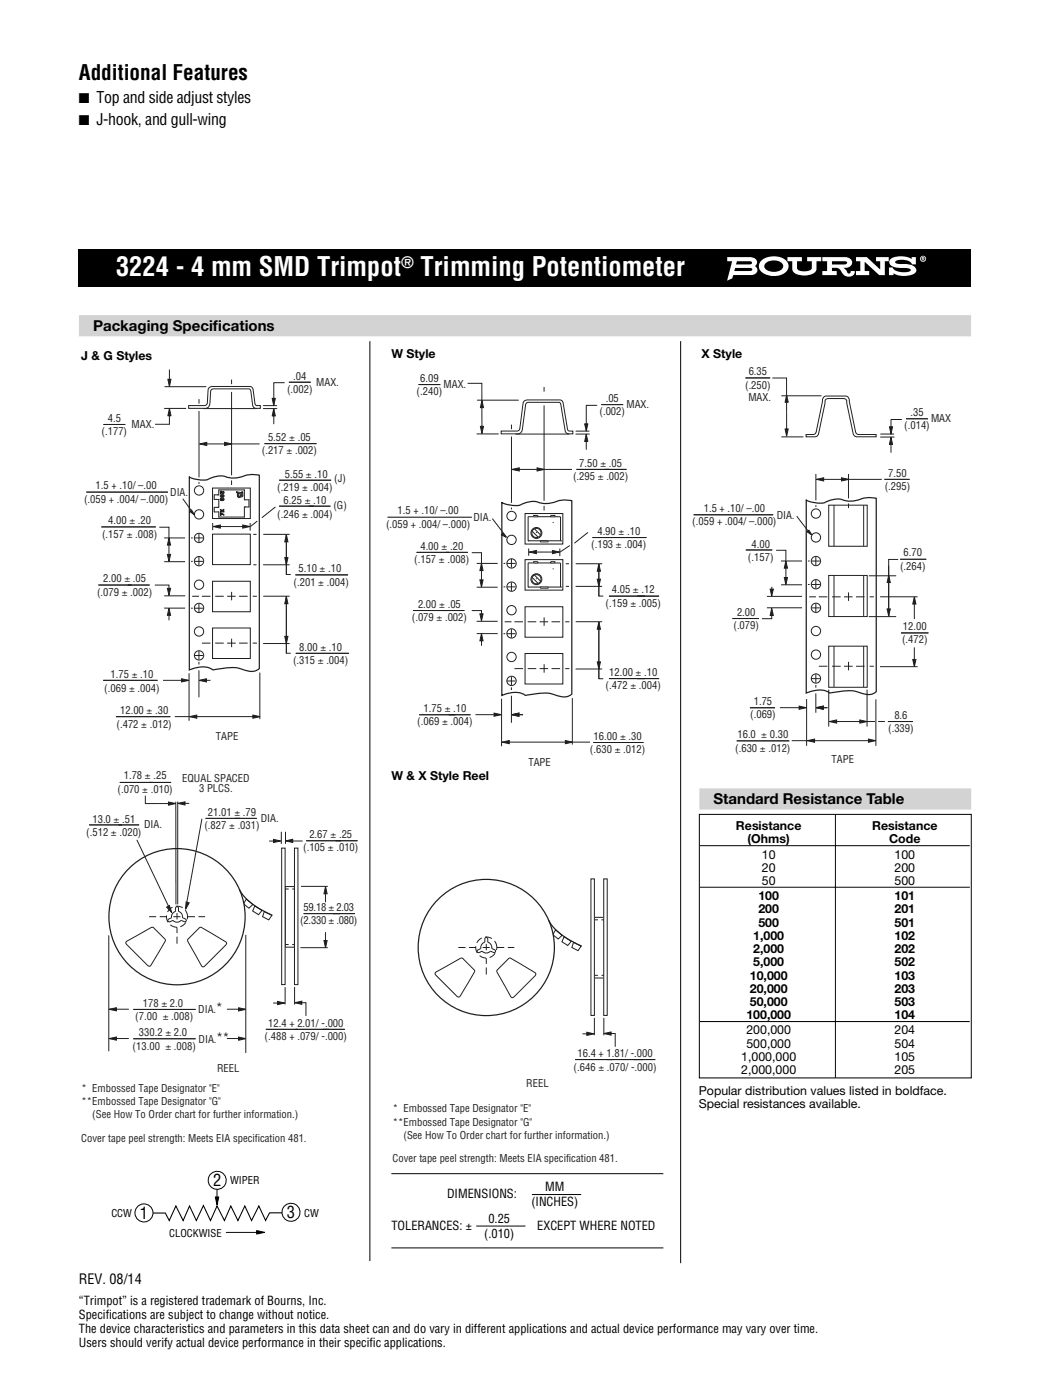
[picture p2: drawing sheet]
<svg xmlns="http://www.w3.org/2000/svg" width="210mm" height="279mm" viewBox="0 0 210 279" stroke-linecap="round" stroke-linejoin="round" font-family="sans-serif">
<path d="M15.7 49.7h178.1v7.5h-178.1z" fill="#000"/>
<g fill="#fff">
<path d="M16.2 69.4h54.3v3.5h-54.3z"/>
<path d="M78.1 69h54.3v3.6h-54.3z"/>
<path d="M140 69h54.3v3.6h-54.3z"/>
</g>
<path d="M49.2 179.4l1.3 1.1-.8 .8-1.1-.9zM56.9 176.9h1.9v12.1h-1.9z" fill="none" stroke="#231f20" stroke-width=".2"/>
<circle cx="35.3" cy="182.9" r="13.6" fill="#fff"/>
<g fill="none" stroke="#231f20" stroke-width=".25">
<path d="M47.8 177.5a8.4 8.4 0 0 0 3.7 3.7l2.8 1.5"/>
<circle cx="35.3" cy="182.9" r="13.6"/>
</g>
<path d="M25.3 187.9l3.6-2.1a2.31 2.31 0 0 1 1.7-.7l2.3 2.3 .1 .4-2.7 4.5-.4 .5-.4-.1-4.2-4.2-.2-.3zM34.6 182.9h1.4M35.3 182.2v1.3M36.4 183.1l.7 .4 .1 .3-.3 .2-.7-.3a1.09 1.09 0 0 1-1.7 0l-.7 .3-.3-.2v-.3l.8-.3M36.4 183.1v-.1a1.09 1.09 0 0 0-.8-1.1v-.8l-.3-.2-.2 .2-.1 .8a1.09 1.09 0 0 0-.8 1.3M37.6 187.3l2.2-2.1 .3-.1 4.6 2.6 .5 .5-.2 .4-4.4 4.4-.4-.2-2-3.7a2.31 2.31 0 0 1-.7-1.6zM50.9 180.8l1.4 .9-.7 .8-1.2-.7zM52.8 181.9l1.5 .8-.7 .9-1.2-.7z" fill="none" stroke="#231f20" stroke-width=".2"/>
<g fill="none" stroke="#231f20" stroke-width=".2" stroke-dasharray="1.4 .7 1.4 .7 1.4 .7" stroke-linecap="butt">
<path d="M29.8 182.9h3.4M35.3 188.3v-3.2M37.5 182.9h3.4"/>
<circle cx="35.3" cy="182.9" r="2.1"/>
</g>
<path d="M56.2 169.3h.7v27.2h-.7z" fill="#fff"/>
<path d="M56.2 169.3h.7v27.2h-.7z" fill="none" stroke="#231f20" stroke-width=".2"/>
<path d="M58.8 169.3h.7v27.2h-.7z" fill="#fff"/>
<g fill="none" stroke="#231f20" stroke-width=".2">
<path d="M37.6 80.9h2.1a1.82 1.82 0 0 0 1.6-.2l.2-2.9a1.31 1.31 0 0 1 1.7-.7h5.3a2.16 2.16 0 0 1 1.9 .3l.5 3.3 .3 .2h.8v.6h-.3a.91 .91 0 0 1-1.3-.6l-.3-2.3a.81 .81 0 0 0-.4-1h-6a1.72 1.72 0 0 0-1.6 .3l-.2 2.6-.2 .6-.3 .3-3.8 .1zM42.4 97.4h7.6v6.1h-7.6zM42.4 116h7.6v6.1h-7.6zM42.4 106.6h7.6v6.1h-7.6zM42.4 125.3h7.6v6.1h-7.6zM29 158.8v1.6h6M35.1 160.1v20.3M35.5 160v20.4M37.7 160.3h-2.1M58.8 169.3h.7v27.2h-.7z"/>
<circle cx="39.7" cy="97.9" r=".93"/>
<circle cx="39.7" cy="112" r=".93"/>
<circle cx="39.7" cy="107.4" r=".93"/>
<circle cx="39.7" cy="102.7" r=".93"/>
<circle cx="39.7" cy="116.7" r=".93"/>
<circle cx="39.7" cy="121.3" r=".93"/>
<circle cx="39.7" cy="130.8" r=".93"/>
<circle cx="39.7" cy="126" r=".93"/>
</g>
<path d="M56.9 177.4h1.9M56.9 188.5h1.9" fill="none" stroke="#231f20" stroke-width=".2" stroke-dasharray=".7 .7 .7 .7 .7 .7" stroke-linecap="butt"/>
<path d="M37.8 95.1a5 5 0 0 0 4.7 .2 4 4 0 0 1 3 0 6.6 6.6 0 0 0 3.9-.5l1.3-.1 1.1 .1v38.6a3.6 3.6 0 0 1-3.9 0 14.3 14.3 0 0 0-5.4 .3 4.8 4.8 0 0 0-4.6-.1l-.1 .1z" fill="none" stroke="#231f20" stroke-width=".25"/>
<path d="M33.6 160.1l1.5 .3-1.5 .3z" fill="#231f20"/>
<path d="M33.6 160.1l1.5 .3-1.5 .3z" fill="none" stroke="#231f20" stroke-width=".2"/>
<path d="M35.5 160.3l1.4-.3v.7z" fill="#231f20"/>
<path d="M35.5 160.3l1.4-.3v.7zM21.7 186.7v23M49.1 186.6v23.5M21.8 201.4h3.9M45.4 201.4h3.6" fill="none" stroke="#231f20" stroke-width=".2"/>
<path d="M21.8 201.4l1.4-.3v.6z" fill="#231f20"/>
<path d="M21.8 201.4l1.4-.3v.6z" fill="none" stroke="#231f20" stroke-width=".2"/>
<path d="M47.6 201.1l1.5 .3-1.5 .4z" fill="#231f20"/>
<path d="M27.3 167.7l6.9 14.4M47.6 201.1l1.5 .3-1.5 .4z" fill="none" stroke="#231f20" stroke-width=".2"/>
<path d="M33.3 181l.5-.3 .5 1.4z" fill="#231f20"/>
<path d="M40.3 163.4l-3.2 17.9M33.3 181l.5-.3 .5 1.4z" fill="none" stroke="#231f20" stroke-width=".2"/>
<path d="M37.1 180l.7 .2-.8 1.3z" fill="#231f20"/>
<path d="M53.7 167.9h2.1M56.1 166v2.4M57 166v2.4M57.1 167.8h3.3M37.1 180l.7 .2-.8 1.3z" fill="none" stroke="#231f20" stroke-width=".2"/>
<path d="M54.6 167.5l1.4 .3-1.4 .4z" fill="#231f20"/>
<path d="M54.6 167.5l1.4 .3-1.4 .4z" fill="none" stroke="#231f20" stroke-width=".2"/>
<path d="M57 167.8l1.4-.3v.6z" fill="#231f20"/>
<path d="M57 167.8l1.4-.3v.6zM60.1 176.9h5.3M60 189.1h5.4M65 186.1v2.2" fill="none" stroke="#231f20" stroke-width=".2"/>
<path d="M64.7 187.7h.6l-.3 1.4z" fill="#231f20"/>
<path d="M64.7 187.7h.6l-.3 1.4z" fill="none" stroke="#231f20" stroke-width=".2"/>
<path d="M65 176.9l.3 1.5h-.6z" fill="#231f20"/>
<path d="M65 176.9l.3 1.5h-.6zM56.9 197v3.5M58.8 197v3.5M54.5 200.2h2.1M58.9 200.1h2.2v2.7" fill="none" stroke="#231f20" stroke-width=".2"/>
<path d="M58.8 200.1l1.4-.3v.6z" fill="#231f20"/>
<path d="M58.8 200.1l1.4-.3v.6z" fill="none" stroke="#231f20" stroke-width=".2"/>
<path d="M55.4 199.9l1.4 .3-1.4 .3z" fill="#231f20"/>
<path d="M32.9 77.2h8.2M32.8 81.5h4.3M55.4 199.9l1.4 .3-1.4 .3z" fill="none" stroke="#231f20" stroke-width=".2"/>
<path d="M33.5 75.7h.6l-.3 1.4z" fill="#231f20"/>
<path d="M33.5 75.7h.6l-.3 1.4z" fill="none" stroke="#231f20" stroke-width=".2"/>
<path d="M33.8 81.5l.3 1.5h-.6z" fill="#231f20"/>
<path d="M33.8 73.8v3.3M31 84.7h2.8M33.8 81.6v3.1M33.8 81.5l.3 1.5h-.6zM52.6 81.5h2.7M52.6 80.9h2.6" fill="none" stroke="#231f20" stroke-width=".2"/>
<path d="M54.3 79.5h.7l-.4 1.4z" fill="#231f20"/>
<path d="M54.3 79.5h.7l-.4 1.4z" fill="none" stroke="#231f20" stroke-width=".2"/>
<path d="M54.6 81.6l.4 1.4h-.7z" fill="#231f20"/>
<path d="M39.7 79.7v.9M46.2 75.8v.9M46.2 78.2v16.7M56.8 76.4h-2.2v4.5M39.7 96.2v.4M39.7 82v13.3M46.2 95.9v.9M54.6 81.6l.4 1.4h-.7zM54.6 81.7v2.9" fill="none" stroke="#231f20" stroke-width=".2"/>
<path d="M44.8 88.3l1.5 .3-1.5 .3z" fill="#231f20"/>
<path d="M44.8 88.3l1.5 .3-1.5 .3z" fill="none" stroke="#231f20" stroke-width=".2"/>
<path d="M39.8 88.6l1.5-.3v.6z" fill="#231f20"/>
<path d="M36.5 99.5l2.2 3.2M39.8 88.6l1.5-.3v.6zM40 88.6h11.8" fill="none" stroke="#231f20" stroke-width=".2"/>
<path d="M37.9 102.1l.3-.3 .6 .9z" fill="#231f20"/>
<path d="M32.8 112.1h4.2M32.8 107.4h4.2M37.9 102.1l.3-.3 .6 .9z" fill="none" stroke="#231f20" stroke-width=".2"/>
<path d="M33.7 107.3l.3 1.5h-.6z" fill="#231f20"/>
<path d="M33.7 107.3l.3 1.5h-.6z" fill="none" stroke="#231f20" stroke-width=".2"/>
<path d="M33.4 110.6h.6l-.3 1.5z" fill="#231f20"/>
<g fill="none" stroke="#231f20" stroke-width=".2">
<path d="M31.8 105.2h1.9v6.2M32.8 118.9h4.2M33.4 110.6h.6l-.3 1.5zM38.1 107.4h.4M38.1 112h.4M38.8 107.4h1.7M38.8 112h1.7M39.7 106.5v1.7M39.7 111.1v1.7M40.3 119h1.7M42.9 119h1.8M45.3 119h1.7"/>
<path d="M46.2 118.1v1.7M47.7 119h1.7M50.4 119h.9M32.8 121.4h4.2M38.1 121.4h.4M38.8 121.4h1.7M38.8 130.8h1.7M39.7 120.5v1.7M39.7 129.9v1.7M40.3 128.3h1.7M42.9 128.3h1.8M45.3 128.3h1.7"/>
<path d="M46.2 127.5v1.7M47.7 128.3h1.7M50.4 128.3h.9"/>
</g>
<path d="M33.7 121.4l.3 1.4h-.6z" fill="#231f20"/>
<path d="M33.7 121.4l.3 1.4h-.6z" fill="none" stroke="#231f20" stroke-width=".2"/>
<path d="M33.4 117.4h.6l-.3 1.5z" fill="#231f20"/>
<path d="M30.9 116.8h2.8v1.3M33.4 117.4h.6l-.3 1.5zM38.4 119h1.3M52.5 119h5.3M33.7 122.5v1.3M52.5 128.4h5.3" fill="none" stroke="#231f20" stroke-width=".2"/>
<path d="M57.1 119l.4 1.5h-.7z" fill="#231f20"/>
<path d="M57.1 119l.4 1.5h-.7z" fill="none" stroke="#231f20" stroke-width=".2"/>
<path d="M56.8 127h.7l-.4 1.4z" fill="#231f20"/>
<path d="M37.7 134.4v9.4M39.7 132.1v.5M56.8 127h.7l-.4 1.4zM57.1 130.4v-11.4v11.4h.9" fill="none" stroke="#231f20" stroke-width=".2"/>
<path d="M36.2 135.5l1.5 .3-1.5 .3z" fill="#231f20"/>
<path d="M32.5 135.8h5M36.2 135.5l1.5 .3-1.5 .3z" fill="none" stroke="#231f20" stroke-width=".2"/>
<path d="M39.8 135.8l1.4-.3v.6z" fill="#231f20"/>
<path d="M39.8 135.8l1.4-.3v.6zM39.9 135.8h2.1M51.9 134.2v9.3" fill="none" stroke="#231f20" stroke-width=".2"/>
<path d="M37.8 143l1.5-.3v.6z" fill="#231f20"/>
<path d="M34.9 143h17M37.8 143l1.5-.3v.6z" fill="none" stroke="#231f20" stroke-width=".2"/>
<path d="M50.5 142.7l1.4 .3-1.4 .3z" fill="#231f20"/>
<path d="M52.5 112.7h5.3M52.5 106.6h5.3M39.7 133.8v5.4M50.5 142.7l1.4 .3-1.4 .3z" fill="none" stroke="#231f20" stroke-width=".2"/>
<path d="M57.1 106.7l.4 1.4h-.7z" fill="#231f20"/>
<path d="M57.1 106.7l.4 1.4h-.7z" fill="none" stroke="#231f20" stroke-width=".2"/>
<path d="M56.8 111.3h.7l-.4 1.4z" fill="#231f20"/>
<path d="M42.4 104.4v1.4M49.9 104.4v1.5M50.6 106.6h.6M50.6 112.7h.6M56.8 111.3h.7l-.4 1.4zM57.1 114.7v-8v8h.9" fill="none" stroke="#231f20" stroke-width=".2"/>
<path d="M48.4 104.8l1.5 .3-1.5 .3z" fill="#231f20"/>
<path d="M43.6 105.1h5.4M48.4 104.8l1.5 .3-1.5 .3z" fill="none" stroke="#231f20" stroke-width=".2"/>
<path d="M42.5 105.1l1.5-.3v.6z" fill="#231f20"/>
<g fill="none" stroke="#231f20" stroke-width=".2">
<path d="M57.7 76.3h4.3M17.2 98.2h16.3M20.6 84.7h4.4M40.6 81.5h10.6M43.7 97.8h5.1v1.9h.9v1.5h-.9v2h-5.1v-1h-1v-.9h1v-1.6h-1v-.9h1zM44 99.7h.1M44 98v.6h.1v-.4M44 98l.3 .1M44 98h.1M44 98.8h.6v.4h-.6zM44 99.4h.2v.3l.2-.1 .1 .2v-.4a.29 .29 0 0 1 .2 .4 .29 .29 0 0 1-.5 .1l-.2-.1zM44.1 98.2h.1"/>
<path d="M44.2 98.9h.3v.2h-.3zM44.3 98.1l.2 .3v-.4l.1 .1 .1 .4h-.3l-.2-.3M47.4 99h.1M47.4 99l.3 .3 .3-.2M47.6 98.9h.1M47.6 98.4l.3 .1v.5l-.1 .1-.2-.1zM48.1 98.5l.2 .1v.4l-.2-.1zM48.5 98.9v-.7l-.2-.1v.3l-1.1-.3 .2 .3v.6M48.5 98.9l-.2 .2h-.2M52.8 88.5h10.4M55.7 95.8h10.4M19.6 116.8h10.3"/>
<path d="M20.2 105.2h10.9M42.5 105.1l1.5-.3v.6zM44 102.3l.7 .4v.1l-.6-.3v.3h-.1zM44 101.6l.3 .2 .4-.2-.3 .4h.3v.2h-.7v-.2h.3zM51.4 104l-1.4 1.1M55 101.2l-2.7 2.1M55.7 101h10.2M59 114.7h10.5M20.6 135.8h10.8M59 130.4h10.6M23.1 143h10.9M23.9 156.2h10.2"/>
<path d="M17.8 164.6h10M65 178.2v1.8M21.8 207.3h3.9M26.6 201.5h12.4M45.4 207.3h3.6"/>
</g>
<path d="M21.8 207.3l1.4-.3v.6z" fill="#231f20"/>
<path d="M21.8 207.3l1.4-.3v.6z" fill="none" stroke="#231f20" stroke-width=".2"/>
<path d="M47.6 207l1.5 .3-1.5 .3z" fill="#231f20"/>
<g fill="none" stroke="#231f20" stroke-width=".2">
<path d="M95.3 79.9h8.2M95.2 86.6h4.3M104.5 80.1l.7-.3h6.5a.67 .67 0 0 1 .7 .6l.9 5.4 .3 .2h.7v.6h-.2a.91 .91 0 0 1-1.3-.6l-.8-4.7a.87 .87 0 0 0-.4-1h-4.9a1.79 1.79 0 0 0-1.8 .3l-.6 5-.2 .6-.6 .4h-3.5v-.6h2a1.82 1.82 0 0 0 1.7-.2zM104.8 111.7h7.5v6.1h-7.5zM104.8 102.5h7.5v6.1h-7.5zM104.8 130.4h7.5v6.1h-7.5zM104.8 121.1h7.5v6.1h-7.5zM41 163.3h10.3M61.1 167.8h10.2M60.6 182.3h10.2M26.6 207.3h12.4M47.6 207l1.5 .3-1.5 .3z"/>
<path d="M53.1 205.4h15.7"/>
<circle cx="102.1" cy="107.7" r=".93"/>
<circle cx="102.1" cy="103" r=".93"/>
<circle cx="102.1" cy="117.1" r=".93"/>
<circle cx="102.1" cy="112.4" r=".93"/>
<circle cx="102.1" cy="131.1" r=".93"/>
<circle cx="102.1" cy="135.9" r=".93"/>
<circle cx="102.1" cy="126.4" r=".93"/>
<circle cx="102.1" cy="121.8" r=".93"/>
</g>
<path d="M100.2 100.2a5 5 0 0 0 4.7 .1 4 4 0 0 1 3 .1 6.6 6.6 0 0 0 3.9-.5l1.3-.1 1 .1v38.6a3.6 3.6 0 0 1-3.8 0 14.3 14.3 0 0 0-5.4 .3 4.8 4.8 0 0 0-4.6-.1l-.1 .1z" fill="none" stroke="#231f20" stroke-width=".25"/>
<path d="M95.9 85.1h.6l-.3 1.4z" fill="#231f20"/>
<path d="M95.9 85.1h.6l-.3 1.4z" fill="none" stroke="#231f20" stroke-width=".2"/>
<path d="M96.2 79.9l.3 1.5h-.6z" fill="#231f20"/>
<path d="M93.3 76.5h2.9v8.9M96.2 79.9l.3 1.5h-.6zM114.9 86.6h2.7M114.9 86h2.7" fill="none" stroke="#231f20" stroke-width=".2"/>
<path d="M116.7 84.6h.6l-.3 1.4z" fill="#231f20"/>
<path d="M116.7 84.6h.6l-.3 1.4z" fill="none" stroke="#231f20" stroke-width=".2"/>
<path d="M117 86.7l.3 1.4h-.6z" fill="#231f20"/>
<path d="M108.6 77.2v1M102.1 84.7v1M102.1 87.1v13.2M108.6 80.9v19M117 86.7l.3 1.4h-.6zM117 86.8v2.9M119.1 80.9h-2.1v5.1M102.1 101.3v.4M108.6 101v.9" fill="none" stroke="#231f20" stroke-width=".2"/>
<path d="M107.2 93.4l1.4 .3-1.4 .3z" fill="#231f20"/>
<path d="M107.2 93.4l1.4 .3-1.4 .3z" fill="none" stroke="#231f20" stroke-width=".2"/>
<path d="M102.2 93.7l1.4-.3v.6z" fill="#231f20"/>
<path d="M102.2 93.7l1.4-.3v.6zM102.3 93.7h11.9M98.3 103.5l2.7 3.6" fill="none" stroke="#231f20" stroke-width=".2"/>
<path d="M100.4 106.4l.7 .8-1-.4z" fill="#231f20"/>
<path d="M95.1 117.2h4.2M95.1 112.4h4.2M100.4 106.4l.7 .8-1-.4z" fill="none" stroke="#231f20" stroke-width=".2"/>
<path d="M96.1 112.4l.3 1.5h-.6z" fill="#231f20"/>
<path d="M96.1 112.4l.3 1.5h-.6z" fill="none" stroke="#231f20" stroke-width=".2"/>
<path d="M95.8 115.7h.6l-.3 1.5z" fill="#231f20"/>
<g fill="none" stroke="#231f20" stroke-width=".2">
<path d="M94.1 110.3h2v6.2M95.8 115.7h.6l-.3 1.5zM100.5 112.4h.3M100.5 117.1h.3M101.2 112.4h1.7M101.2 117.1h1.7M102.1 111.6v1.7M102.1 116.2v1.7M95.1 126.4h4.2M95.1 124h4.2M100.5 126.5h.3M101.2 126.5h1.7"/>
<path d="M101.2 135.9h1.7M102.1 125.6v1.7M102.1 135v1.7M102.7 133.4h1.7M102.7 124.1h1.7M105.3 133.4h1.7M105.3 124.1h1.7M107.7 133.4h1.7M107.7 124.1h1.7M108.6 123.2v1.7M108.6 132.6v1.6M110.1 133.4h1.7"/>
<path d="M110.1 124.1h1.7M112.8 133.4h.8M112.8 124.1h.8"/>
</g>
<path d="M96.1 126.5l.3 1.4h-.6z" fill="#231f20"/>
<path d="M96.1 126.5l.3 1.4h-.6z" fill="none" stroke="#231f20" stroke-width=".2"/>
<path d="M95.8 122.5h.6l-.3 1.4z" fill="#231f20"/>
<path d="M94.1 121.9h2v1.3M95.8 122.5h.6l-.3 1.4zM96.1 127.6v1.3M100.7 124.1h1.4M114.9 133.5h5.3M114.9 124.1h5.3" fill="none" stroke="#231f20" stroke-width=".2"/>
<path d="M119.5 124.1l.3 1.5h-.6z" fill="#231f20"/>
<path d="M119.5 124.1l.3 1.5h-.6z" fill="none" stroke="#231f20" stroke-width=".2"/>
<path d="M119.2 132.1h.6l-.3 1.4z" fill="#231f20"/>
<path d="M100.1 139.5v9.4M102.1 137.2v.5M119.2 132.1h.6l-.3 1.4zM119.5 135.5v-11.4v11.4h.9" fill="none" stroke="#231f20" stroke-width=".2"/>
<path d="M98.6 142.3l1.4 .3-1.4 .3z" fill="#231f20"/>
<path d="M94.9 142.6h5M98.6 142.3l1.4 .3-1.4 .3z" fill="none" stroke="#231f20" stroke-width=".2"/>
<path d="M102.1 142.6l1.5-.3v.6z" fill="#231f20"/>
<path d="M102.1 142.6l1.5-.3v.6zM102.3 142.6h2.1" fill="none" stroke="#231f20" stroke-width=".2"/>
<path d="M102.1 142.6l1.5-.3v.6z" fill="#231f20"/>
<path d="M114.2 139.3v9.3M102.1 142.6l1.5-.3v.6zM102.3 142.6h2.1" fill="none" stroke="#231f20" stroke-width=".2"/>
<path d="M100.2 148.1l1.4-.3v.6z" fill="#231f20"/>
<path d="M100.2 148.1l1.4-.3v.6zM100.8 148.1h16.9" fill="none" stroke="#231f20" stroke-width=".2"/>
<path d="M112.8 147.8l1.5 .3-1.5 .3z" fill="#231f20"/>
<path d="M114.9 117h5.3M114.9 112.5h5.3M102.1 138.9v5.3M112.8 147.8l1.5 .3-1.5 .3z" fill="none" stroke="#231f20" stroke-width=".2"/>
<path d="M119.5 112.6l.3 1.4h-.6z" fill="#231f20"/>
<path d="M119.5 112.6l.3 1.4h-.6z" fill="none" stroke="#231f20" stroke-width=".2"/>
<path d="M119.2 115.6h.6l-.3 1.4z" fill="#231f20"/>
<path d="M105.5 109.5v1.4M111.7 109.5v1.5M112.9 112.5h.7M112.9 117h.7M119.2 115.6h.6l-.3 1.4zM119.5 119v-6.4v6.4h.9" fill="none" stroke="#231f20" stroke-width=".2"/>
<path d="M110.2 109.9l1.5 .3-1.5 .3z" fill="#231f20"/>
<path d="M106.6 110.2h4.2M110.2 109.9l1.5 .3-1.5 .3z" fill="none" stroke="#231f20" stroke-width=".2"/>
<path d="M105.6 110.2l1.4-.3v.6z" fill="#231f20"/>
<g fill="none" stroke="#231f20" stroke-width=".2">
<path d="M83.5 76.7h4.4M102.9 86.6h10.7M115 93.7h10M120 80.7h4.4M77.3 103.2h16.9zM77.3 103.2h16.9M83.1 110.2h10.3M105.4 103.1v4.8M105.4 112.4v4.8M105.4 103.1l1.9 .1M105.4 112.4h1.9M105.4 107.9h.1"/>
<path d="M105.4 117.2h.1M105.4 107.9h2.4M105.4 117.2h2.4M105.6 110.2l1.4-.3v.6zM106.2 106l1.2 1.2M106.2 115.2l1.2 1.2M106.5 103.1v-.2h.8v.2h2.6v-.2h.8v.2l-.8 .1M106.5 112.3v-.2h.8v.2h2.6v-.2h.8v.2l-.8 .1M106.7 105.5l1.2 1.3M106.7 114.8l1.2 1.2M107.1 106.2v.2M107.1 115.4v.2"/>
<path d="M107.8 107.9h1.7M107.8 117.1h1.7M107.8 107.9v.3l1.6-.1M107.8 117.1v.3h1.6M109.4 107.9v.2M109.4 117.1v.3M109.5 107.9h2.4M109.5 117.2h2.4M110.3 104.3h.1M110.3 113.5h.1M110.7 103.1h1.2v4.8M110.7 112.4h1.2v4.7"/>
<path d="M111.9 107.9h.1M111.9 117.2h.1M113.7 108.9l-1.9 1.3M117.3 106.3l-2.7 2.1M118.2 107.3h10.8M121.5 119h10M82.4 121.8h10.3M121.5 135.4h10M83.7 142.6h10.2M118.4 148.2h10M110.9 185.6l1.3 1-.8 .8-1.1-.9zM118.6 183.1h1.9v12.1h-1.9z"/>
<circle cx="107.1" cy="106.4" r="1.09"/>
<circle cx="107.1" cy="115.6" r="1.09"/>
<circle cx="107.1" cy="106.4" r=".92"/>
<circle cx="107.1" cy="115.6" r=".92"/>
</g>
<circle cx="97" cy="189.1" r="13.6" fill="#fff"/>
<g fill="none" stroke="#231f20" stroke-width=".25">
<path d="M109.5 183.6a8.4 8.4 0 0 0 3.7 3.7l2.9 1.5"/>
<circle cx="97" cy="189.1" r="13.6"/>
</g>
<path d="M87 194l3.6-2a2.3 2.3 0 0 1 1.7-.8l2.3 2.4 .1 .3-2.7 4.6-.4 .5-.4-.2-4.2-4.2-.2-.3zM96.3 189.1h1.4M97 188.4v1.2M97.9 189.8l.7 .3 .3-.2v-.2l-.8-.5a1.09 1.09 0 0 0-.8-1.2v-.8l-.3-.1-.2 .1v.8a1.08 1.08 0 0 0-.8 1.3l-.7 .4-.1 .3 .3 .1 .7-.3a1.09 1.09 0 0 0 1.7 0M99.3 193.5l2.2-2.2 .4-.1 4.5 2.7 .5 .5-.1 .4-4.5 4.3-.3-.2-2.1-3.6a2.31 2.31 0 0 1-.7-1.7zM112.6 186.9l1.4 .9-.7 .9-1.2-.7zM114.5 188.1l1.5 .7-.6 .9-1.3-.6z" fill="none" stroke="#231f20" stroke-width=".2"/>
<g fill="none" stroke="#231f20" stroke-width=".2" stroke-dasharray="1.4 .7 1.4 .7 1.4 .7" stroke-linecap="butt">
<path d="M91.5 189.1h3.4M97 194.5v-3.3M99.2 189.1h3.4"/>
<circle cx="97" cy="189.1" r="2.1"/>
</g>
<path d="M117.9 175.4h.7v27.2h-.7z" fill="#fff"/>
<path d="M117.9 175.4h.7v27.2h-.7z" fill="none" stroke="#231f20" stroke-width=".2"/>
<path d="M120.5 175.4h.7v27.2h-.7z" fill="#fff"/>
<path d="M120.5 175.4h.7v27.2h-.7zM116.2 206.3h2.2M118.6 203.1v3.5M120.5 203.1v3.5M120.7 206.3h2.1v2.6" fill="none" stroke="#231f20" stroke-width=".2"/>
<path d="M118.6 194.6h1.9M118.6 183.6h1.9" fill="none" stroke="#231f20" stroke-width=".2" stroke-dasharray=".7 .7 .7 .7 .7 .7" stroke-linecap="butt"/>
<path d="M120.5 206.3l1.5-.4v.7z" fill="#231f20"/>
<path d="M120.5 206.3l1.5-.4v.7z" fill="none" stroke="#231f20" stroke-width=".2"/>
<path d="M117.1 206l1.5 .3-1.5 .3z" fill="#231f20"/>
<g fill="none" stroke="#231f20" stroke-width=".2">
<path d="M156 87.2h4.3M114.8 211.5h16M117.1 206l1.5 .3-1.5 .3z"/>
<circle cx="162.8" cy="112" r=".93"/>
<circle cx="162.8" cy="116.6" r=".93"/>
<circle cx="162.8" cy="102.5" r=".93"/>
<circle cx="162.8" cy="107.3" r=".93"/>
<circle cx="162.8" cy="125.9" r=".93"/>
<circle cx="162.8" cy="130.6" r=".93"/>
<circle cx="162.8" cy="135.4" r=".93"/>
<circle cx="162.8" cy="121.3" r=".93"/>
</g>
<path d="M160.9 99.7a5 5 0 0 0 4.7 .2 4 4 0 0 1 3 0 6.6 6.6 0 0 0 3.9-.5l1.4-.1 1 .1v38.6a3.6 3.6 0 0 1-3.8 .1 14.3 14.3 0 0 0-5.5 .2 4.8 4.8 0 0 0-4.6 0h-.1z" fill="none" stroke="#231f20" stroke-width=".25"/>
<path d="M156.7 85.6h.6l-.3 1.4z" fill="#231f20"/>
<path d="M156.7 85.6h.6l-.3 1.4z" fill="none" stroke="#231f20" stroke-width=".2"/>
<path d="M157 78.8l.3 1.5h-.6z" fill="#231f20"/>
<path d="M154.1 75.4h2.9v10.6M157 78.8l.3 1.5h-.6zM175.7 87.2h2.7M175.8 86.6h2.6" fill="none" stroke="#231f20" stroke-width=".2"/>
<path d="M177.5 85.2h.6l-.3 1.4z" fill="#231f20"/>
<path d="M177.5 85.2h.6l-.3 1.4z" fill="none" stroke="#231f20" stroke-width=".2"/>
<path d="M177.8 87.3l.3 1.4h-.6z" fill="#231f20"/>
<path d="M162.8 94.6v5.3M169.3 94.6v4.9M177.8 87.3l.3 1.4h-.6zM177.8 87.3v3M179.9 83.7h-2.1v2.9M162.8 100.8v.4M169.3 100.5v.9M161 139.5v9.3M174.8 139.6v9.2" fill="none" stroke="#231f20" stroke-width=".2"/>
<path d="M167.9 95.4l1.5 .3-1.5 .3z" fill="#231f20"/>
<path d="M167.9 95.4l1.5 .3-1.5 .3z" fill="none" stroke="#231f20" stroke-width=".2"/>
<path d="M162.9 95.7l1.5-.3v.6z" fill="#231f20"/>
<path d="M162.9 95.7l1.5-.3v.6zM163.1 95.7h12.9" fill="none" stroke="#231f20" stroke-width=".2"/>
<path d="M173.3 147.5l1.5 .3-1.5 .3z" fill="#231f20"/>
<path d="M173.3 147.5l1.5 .3-1.5 .3z" fill="none" stroke="#231f20" stroke-width=".2"/>
<path d="M161.1 147.8l1.5-.3v.6z" fill="#231f20"/>
<path d="M159 103l2.8 3.7M158 147.8h15.9M161.1 147.8l1.5-.3v.6z" fill="none" stroke="#231f20" stroke-width=".2"/>
<path d="M161.1 106.2l.3-.4 .6 1z" fill="#231f20"/>
<path d="M155.9 116.7h4.2M155.9 112h4.2M161.1 106.2l.3-.4 .6 1z" fill="none" stroke="#231f20" stroke-width=".2"/>
<path d="M156.8 112l.4 1.4h-.7z" fill="#231f20"/>
<path d="M156.8 112l.4 1.4h-.7z" fill="none" stroke="#231f20" stroke-width=".2"/>
<path d="M156.5 115.3h.7l-.4 1.4z" fill="#231f20"/>
<g fill="none" stroke="#231f20" stroke-width=".2">
<path d="M153.1 119h7M154.9 109.8h1.9v6.2M156.5 115.3h.7l-.4 1.4zM161.2 112h.4M161.2 116.6h.4M161.9 112h1.7M161.9 116.6h1.7M162.8 111.1v1.7M162.8 115.8v1.7M163.4 119.1h1.7M166.1 119.1h1.7M168.4 119.1h1.8"/>
<path d="M169.3 118.2v1.7M170.8 119.1h1.7M173.6 119.1h.8M153.1 121.3h7M161.9 121.3h1.7M161.9 135.4h1.7M162.8 120.4v1.7M162.8 134.6v1.6M163.4 133h1.7M166.1 133h1.7M168.4 133h1.8M169.3 132.1v1.7"/>
<path d="M170.8 133h1.7M173.6 133h.8"/>
</g>
<path d="M153.7 117.6h.6l-.3 1.4z" fill="#231f20"/>
<path d="M153.7 117.6h.6l-.3 1.4z" fill="none" stroke="#231f20" stroke-width=".2"/>
<path d="M154 121.4l.3 1.4h-.6z" fill="#231f20"/>
<path d="M154 117.1v1.3M161.5 119.1h1.3M175.6 119.1h7.5M154 122.1v1.4h-1.9M154 121.4l.3 1.4h-.6zM175.6 133h7.5" fill="none" stroke="#231f20" stroke-width=".2"/>
<path d="M182.5 119.1l.3 1.5h-.6z" fill="#231f20"/>
<path d="M182.5 119.1l.3 1.5h-.6z" fill="none" stroke="#231f20" stroke-width=".2"/>
<path d="M182.2 131.6h.6l-.3 1.5z" fill="#231f20"/>
<path d="M182.5 119.6v4M162.8 136.7v.5M182.2 131.6h.6l-.3 1.5zM182.5 129.2v3" fill="none" stroke="#231f20" stroke-width=".2"/>
<path d="M159.5 140.9l1.4 .3-1.4 .4z" fill="#231f20"/>
<path d="M155.6 141.2h5.1M159.5 140.9l1.4 .3-1.4 .4z" fill="none" stroke="#231f20" stroke-width=".2"/>
<path d="M162.9 141.2l1.4-.3v.7z" fill="#231f20"/>
<path d="M162.9 141.2l1.4-.3v.7zM163 141.2h2.1" fill="none" stroke="#231f20" stroke-width=".2"/>
<path d="M162.9 141.2l1.4-.3v.7z" fill="#231f20"/>
<path d="M173.4 114.9h5.5M162.8 138.4v3.8M173.4 123.1h5.5M162.9 141.2l1.4-.3v.7zM163 141.2h2.1M175.2 144h1.4" fill="none" stroke="#231f20" stroke-width=".2"/>
<path d="M177 121.5h.7l-.3 1.5z" fill="#231f20"/>
<path d="M177 121.5h.7l-.3 1.5z" fill="none" stroke="#231f20" stroke-width=".2"/>
<path d="M177.4 114.8l.3 1.5h-.7z" fill="#231f20"/>
<path d="M148.8 75.4h4.9M176.5 95.7h5M180.8 83.6h4.4M177.4 114.8l.3 1.5h-.7zM179.3 111.6h-1.9v11.4v-10.1M165.4 137.6v7.4M173 137.6v7.4M147 147.9h10.5" fill="none" stroke="#231f20" stroke-width=".2"/>
<path d="M171.6 143.7l1.4 .3-1.4 .3z" fill="#231f20"/>
<path d="M171.6 143.7l1.4 .3-1.4 .3z" fill="none" stroke="#231f20" stroke-width=".2"/>
<path d="M165.5 144l1.5-.3v.6z" fill="#231f20"/>
<g fill="none" stroke="#231f20" stroke-width=".2">
<path d="M156 79h7.9M166.8 79h-2a1.02 1.02 0 0 0-.7 1.2l-1.2 5.9a.64 .64 0 0 1-.6 .6h-1.4v.5h1.9l.5-.4 1.4-7 .7-.3h1.5M166.8 79h2a1.02 1.02 0 0 1 .7 1.2l1.2 5.9a.64 .64 0 0 0 .7 .6h3.4v.5h-3.8l-.4-.1-.4-.8-1.3-6.5-.7-.3h-1.5M138.4 102.7h15.9M148.8 109.8h5.3M165.4 100.8h7.7v8.2h-7.7zM165.4 114.8h7.7v8.2h-7.7zM166.4 100.8v8.2M166.4 114.8v8.2M172.4 100.8v8.2M172.4 114.8v8.2M179.6 111.6h5.3"/>
<path d="M146.2 123.4h5.2M165.4 129h7.7v8.2h-7.7zM166.4 129v8.1M172.4 129v8.1M179.8 126.3h5.5M149.7 141.2h5M165.5 144l1.5-.3v.6zM166.3 144h8.3M177.2 144h5"/>
</g>
<path d="M56.5 242h-2.7l-.8 1.6-1.3-2.9-1.5 2.9-1.3-2.9-1.4 2.9-1.4-2.9-1.3 2.9-1.5-2.9-1.3 2.9-1.4-3-1.4 3-1.4-2.9-1.2 2.9-1.5-2.9-1.3 2.9-.8-1.5h-2.7" fill="none" stroke="#000" stroke-width=".21"/>
<g fill="#fff" stroke="#000" stroke-width=".2">
<circle cx="28.7" cy="242.1" r="1.8"/>
<circle cx="58.1" cy="241.9" r="1.8"/>
</g>
<path d="M43.3 237v3.1M45.2 246h7.2" fill="none" stroke="#000" stroke-width=".2"/>
<path d="M43 238.9h.7l-.4 1.6zM51.2 245.6l1.6 .3-1.6 .4z" fill="#000" stroke="#000" stroke-width=".2"/>
<circle cx="43.3" cy="235.6" r="1.8" fill="#fff" stroke="#000" stroke-width=".2"/>
<path d="M139.6 162.5h54.2v52.6h-54.2zM139.7 168.8h53.8M139.7 177.1h53.8M166.7 162.5v52.6M139.7 203.9h53.8M78.1 234.2h54.3M106.2 238.4h9.8M78.1 249h54.3M95.1 244.7h9.8" fill="none" stroke="#000" stroke-width=".2"/>
<path d="M139.6 159.5h54.2" fill="none" stroke="#d1d3d4" stroke-width="4.2" stroke-linecap="butt"/>
<g fill="#fff">
<path d="M78.1 153.4h54.3v3.5h-54.3z"/>
<path d="M157.2 51.3h2.8v.8h-.9v1.4a1.59 1.59 0 0 0 1.8 .6 .95 .95 0 0 0 1.1-1v-1h-.9v-.8h2.8v.8h-.9v1.5a2.1 2.1 0 0 1-2.4 1.4 2.91 2.91 0 0 1-2.4-.9l-.1-2h-.9z"/>
<path d="M170.8 51.3h2.2l2.7 2.5v-1.7h-.9v-.8h2.6v.8h-.8v2.8h-1.1l-2.9-2.7v1.9h.9v.8h-2.7v-.8h.9v-2h-.9z"/>
<path d="M177.9 51.6a4.5 4.5 0 0 1 4 .1v-.4h.9v1.5h-.8a2.21 2.21 0 0 0-2.7-.9l-.6 .3v.2l.5 .3h1a2.68 2.68 0 0 1 2.6 .9 .91 .91 0 0 1-.8 1.2 4.4 4.4 0 0 1-3.7-.3v.4h-.9v-1.5h.8a2.17 2.17 0 0 0 2.2 .9l1.1-.1 .3-.3a2.62 2.62 0 0 0-2.3-.4 2.54 2.54 0 0 1-1.9-.8l-.1-.4 .1-.4z"/>
<path d="M184.1 51.4v.2h.2v-.1zM184 51.3l.4 .1v.3l.1 .3h-.2l-.1-.3-.1 .3h-.1zM183.8 51.6a.47 .47 0 0 0 .9 0 .47 .47 0 0 0-.9 0zM183.6 51.7a.61 .61 0 0 1 1.2 0 .61 .61 0 0 1-1.2 0z"/>
<path d="M146.7 53.5h3h.3l.1 .3-.1 .2-.5 .1h-3zM147.1 52.1h2.6l.3 .2 .1 .3a2.4 2.4 0 0 1-1.8 .2h-1.4zM145.1 51.3v.8h1l-1 3.9 1-.4 .2-.7h3.1a1.24 1.24 0 0 0 1.7-1.3l-.4-.5a.93 .93 0 0 0 .4-1.1 .93 .93 0 0 0-.9-.6z"/>
<path d="M152.9 52.5a2.59 2.59 0 0 1 3.3 .3 1.1 1.1 0 0 1-1.1 1.4 2 2 0 0 1-2.6-1.1zM152 51.9a1.58 1.58 0 0 0-.5 1.6 1.58 1.58 0 0 0 1.1 1.2 3.8 3.8 0 0 0 4.5-.7 1.72 1.72 0 0 0-1.3-2.6 4.2 4.2 0 0 0-3.8 .5z"/>
<path d="M166 52.1h2.6l.4 .2v.3a2.41 2.41 0 0 1-1.6 .2h-1.4zM164.1 51.3v.8h1v2h-1v.8h2.9v-.8h-1v-.6a1.6 1.6 0 0 1 2 .9 1.42 1.42 0 0 0 1.3 .8 1.42 1.42 0 0 0 1.3-.7v-.4h-.8l-.1 .3-.2 .2a.59 .59 0 0 1-.6-.6l-.6-.6a1.2 1.2 0 0 0 1.4-.2 1.2 1.2 0 0 0 .2-1.4l-.8-.4-.5-.1z"/>
</g>
<path d="M73.8 68.1v183.6M135.8 68.1v184" fill="none" stroke="#000" stroke-width=".2"/>
<path d="M15.7 65h178.1" fill="none" stroke="#d1d3d4" stroke-width="4.2" stroke-linecap="butt"/>
<g font-size="5.3" fill="#fff">
<text x="23.2" y="55.2">3224 - 4 mm SMD Trimpot</text>
<text x="83.9" y="55.2">Trimming Potentiometer</text>
</g>
<text font-size="4.2" x="15.7" y="16">Additional Features</text>
<g font-size="3.3">
<text x="42.5" y="236.8">2</text>
<text x="27.9" y="243.3">1</text>
<text x="57.3" y="243.1">3</text>
</g>
<text font-size="3.1" fill="#fff" x="80" y="53.4">®</text>
<g font-size="3">
<text x="18.6" y="66.1">Packaging Specifcations</text>
<text x="42.5" y="66.1">i</text>
<text x="142.4" y="160.5">Standard Resistance Table</text>
</g>
<g font-size="2.8">
<text x="15.7" y="20.5">■ Top and side adjust styles</text>
<text x="15.7" y="25">■ J-hook, and gull-wing</text>
<text x="15.7" y="256.3">REV. 08/14</text>
</g>
<g font-size="2.8" fill="#231f20">
<text x="43.1" y="202.2">*</text>
<text x="43.1" y="208.1">**</text>
</g>
<g font-size="2.5">
<text x="16.2" y="71.8">J &amp; G Styles</text>
<text x="78.1" y="71.5">W Style</text>
<text x="140" y="71.5">X Style</text>
<text x="78.1" y="155.8">W &amp; X Style Reel</text>
<text x="146.9" y="165.7">Resistance</text>
<text x="174" y="165.7">Resistance</text>
<text x="149.2" y="168.3">(Ohms)</text>
<text x="152" y="171.3">10</text>
<text x="152" y="174">20</text>
<text x="177.4" y="168.3">Code</text>
<text x="178.5" y="171.3">100</text>
<text x="178.5" y="174">200</text>
<text x="151.4" y="179.6">100</text>
<text x="152" y="176.6">50</text>
<text x="178.5" y="176.6">500</text>
<text x="178.5" y="179.6">101</text>
<text x="151.4" y="182.3">200</text>
<text x="151.4" y="184.9">500</text>
<text x="178.5" y="182.3">201</text>
<text x="178.5" y="184.9">501</text>
<text x="150.3" y="187.6">1,000</text>
<text x="150.3" y="190.2">2,000</text>
<text x="178.5" y="187.6">102</text>
<text x="178.5" y="190.2">202</text>
<text x="149.6" y="195.5">10,000</text>
<text x="150.3" y="192.9">5,000</text>
<text x="178.5" y="192.9">502</text>
<text x="178.5" y="195.5">103</text>
<text x="149" y="203.4">100,000</text>
<text x="149.6" y="198.1">20,000</text>
<text x="149.6" y="200.8">50,000</text>
<text x="178.5" y="198.1">203</text>
<text x="178.5" y="200.8">503</text>
<text x="178.5" y="203.4">104</text>
<text x="149" y="206.4">200,000</text>
<text x="149" y="209.1">500,000</text>
<text x="178.5" y="206.4">204</text>
<text x="178.5" y="209.1">504</text>
<text x="147.9" y="211.7">1,000,000</text>
<text x="147.9" y="214.4">2,000,000</text>
<text x="178.5" y="211.7">105</text>
<text x="178.5" y="214.4">205</text>
<text x="139.5" y="218.5">Popular distribution values listed in boldface.</text>
<text x="139.5" y="221.1">Special resistances available.</text>
<text x="89.2" y="239.2">DIMENSIONS:</text>
<text x="108.8" y="237.7">MM</text>
<text x="78.1" y="245.4">TOLERANCES: ±</text>
<text x="97.5" y="244">0.25</text>
<text x="106.1" y="240.7">(INCHES)</text>
<text x="107.2" y="245.4">EXCEPT WHERE NOTED</text>
<text x="96.7" y="247">(.010)</text>
<text x="15.7" y="260.4">“Trimpot” is a registered trademark of Bourns, Inc.</text>
<text x="15.7" y="263.2">Specifcations are subject to change without notice.</text>
<text x="21.1" y="263.2">i</text>
<text x="15.7" y="266">The device characteristics and parameters in this data sheet can and do vary in different applications and actual device performance may vary over time.</text>
<text x="15.7" y="268.8">Users should verify actual device performance in their specifc applications.</text>
<text x="73.8" y="268.8">i</text>
</g>
<g font-size="2.1" fill="#231f20">
<text x="58.5" y="75.8">.04</text>
<text x="63.1" y="77">MAX.</text>
<text x="83.8" y="76.2">6.09</text>
<text x="88.5" y="77.4">MAX.</text>
<text x="148.7" y="77.5">(.250)</text>
<text x="149.4" y="74.9">6.35</text>
<text x="57.3" y="78.4">(.002)</text>
<text x="83.1" y="78.9">(.240)</text>
<text x="119.6" y="82.9">(.002)</text>
<text x="120.9" y="80.2">.05</text>
<text x="125" y="81.4">MAX.</text>
<text x="149.4" y="80">MAX.</text>
<text x="181.7" y="83">.35</text>
<text x="20.3" y="86.8">(.177)</text>
<text x="21.5" y="84.2">4.5</text>
<text x="26.3" y="85.4">MAX.</text>
<text x="53.5" y="88">5.52 ± .05</text>
<text x="180.5" y="85.7">(.014)</text>
<text x="185.8" y="84.2">MAX</text>
<text x="52.3" y="90.7">(.217 ± .002)</text>
<text x="56.8" y="95.3">5.55 ± .10</text>
<text x="114.4" y="95.9">(.295 ± .002)</text>
<text x="115.6" y="93.2">7.50 ± .05</text>
<text x="177.3" y="95.2">7.50</text>
<text x="16.8" y="100.3">(.059 + .004/ –.000)</text>
<text x="19.1" y="97.7">1.5 + .10/ –.00</text>
<text x="34" y="99">DIA.</text>
<text x="55.3" y="98">(.219 ± .004)</text>
<text x="56.6" y="100.6">6.25 ± .10</text>
<text x="66.5" y="101.6">(G)</text>
<text x="66.7" y="96.3">(J)</text>
<text x="176.6" y="97.8">(.295)</text>
<text x="20.4" y="107.3">(.157 ± .008)</text>
<text x="21.6" y="104.7">4.00 ± .20</text>
<text x="55.3" y="103.3">(.246 ± .004)</text>
<text x="77.1" y="105.3">(.059 + .004/ –.000)</text>
<text x="79.4" y="102.7">1.5 + .10/ –.00</text>
<text x="94.5" y="104">DIA.</text>
<text x="119.2" y="106.8">4.90 ± .10</text>
<text x="138.2" y="104.8">(.059 + .004/ –.000)</text>
<text x="140.4" y="102.2">1.5 + .10/ –.00</text>
<text x="155" y="103.5">DIA.</text>
<text x="82.7" y="112.4">(.157 ± .008)</text>
<text x="83.9" y="109.7">4.00 ± .20</text>
<text x="118" y="109.4">(.193 ± .004)</text>
<text x="149.3" y="111.9">(.157)</text>
<text x="150" y="109.3">4.00</text>
<text x="179.6" y="113.7">(.264)</text>
<text x="180.3" y="111.1">6.70</text>
<text x="19.4" y="118.9">(.079 ± .002)</text>
<text x="20.6" y="116.2">2.00 ± .05</text>
<text x="58.6" y="116.9">(.201 ± .004)</text>
<text x="59.6" y="114.2">5.10 ± .10</text>
<text x="122.1" y="118.4">4.05 ± .12</text>
<text x="82.2" y="123.9">(.079 ± .002)</text>
<text x="83.4" y="121.3">2.00 ± .05</text>
<text x="120.9" y="121.1">(.159 ± .005)</text>
<text x="146.4" y="125.5">(.079)</text>
<text x="147.1" y="122.9">2.00</text>
<text x="180.2" y="125.8">12.00</text>
<text x="59.7" y="129.8">8.00 ± .10</text>
<text x="180" y="128.4">(.472)</text>
<text x="22" y="135.4">1.75 ± .10</text>
<text x="58.5" y="132.5">(.315 ± .004)</text>
<text x="120.9" y="137.5">(.472 ± .004)</text>
<text x="121.6" y="134.9">12.00 ± .10</text>
<text x="20.8" y="138">(.069 ± .004)</text>
<text x="24" y="142.5">12.00 ± .30</text>
<text x="84.5" y="142.1">1.75 ± .10</text>
<text x="149.7" y="143.4">(.069)</text>
<text x="150.4" y="140.7">1.75</text>
<text x="178.5" y="143.5">8.6</text>
<text x="23.3" y="145.2">(.472 ± .012)</text>
<text x="43.1" y="147.7">TAPE</text>
<text x="83.3" y="144.8">(.069 ± .004)</text>
<text x="118.4" y="147.6">16.00 ± .30</text>
<text x="147.2" y="147.4">16.0 ± 0.30</text>
<text x="177.3" y="146.2">(.339)</text>
<text x="24.7" y="155.4">1.78 ± .25</text>
<text x="105.5" y="152.8">TAPE</text>
<text x="117.7" y="150.3">(.630 ± .012)</text>
<text x="146.7" y="150">(.630 ± .012)</text>
<text x="166" y="152.3">TAPE</text>
<text x="23.5" y="158.2">(.070 ± .010)</text>
<text x="36.4" y="156">EQUAL SPACED</text>
<text x="39.7" y="158.1">3 PLCS.</text>
<text x="17.2" y="166.9">(.512 ± .020)</text>
<text x="18.4" y="164.3">13.0 ± .51</text>
<text x="28.7" y="165.3">DIA.</text>
<text x="40.8" y="165.5">(.827 ± .031)</text>
<text x="41.5" y="162.9">21.01 ± .79</text>
<text x="52" y="164">DIA.</text>
<text x="61.7" y="167.2">2.67 ± .25</text>
<text x="60.5" y="169.9">(.105 ± .010)</text>
<text x="59.9" y="184.5">(2.330 ± .080)</text>
<text x="60.6" y="181.8">59.18 ± 2.03</text>
<text x="27" y="203.6">(7.00 ± .008)</text>
<text x="28.5" y="201">178 ± 2.0</text>
<text x="39.6" y="202.2">DIA.</text>
<text x="26.5" y="209.5">(13.00 ± .008)</text>
<text x="27.7" y="206.8">330.2 ± 2.0</text>
<text x="39.6" y="208.1">DIA.</text>
<text x="52.8" y="207.5">(.488 + .079/ -.000)</text>
<text x="53.5" y="204.9">12.4 + 2.01/ -.000</text>
<text x="43.3" y="213.9">REEL</text>
<text x="114.5" y="213.7">(.646 ± .070/ -.000)</text>
<text x="115.2" y="211">16.4 + 1.81/ -.000</text>
<text x="16.3" y="217.9">* Embossed Tape Designator &quot;E&quot;</text>
<text x="16.3" y="220.5">**Embossed Tape Designator &quot;G&quot;</text>
<text x="78.4" y="222">* Embossed Tape Designator &quot;E&quot;</text>
<text x="105" y="216.9">REEL</text>
<text x="16.2" y="227.9">Cover tape peel strength: Meets EIA specification 481.</text>
<text x="18.4" y="223.2">(See How To Order chart for further information.)</text>
<text x="78.4" y="224.6">**Embossed Tape Designator &quot;G&quot;</text>
<text x="80.5" y="227.3">(See How To Order chart for further information.)</text>
<text x="78.3" y="232">Cover tape peel strength: Meets EIA specification 481.</text>
</g>
<g font-size="2.1">
<text x="45.9" y="236.3">WIPER</text>
<text x="22.2" y="242.9">CCW</text>
<text x="60.7" y="242.8">CW</text>
<text x="33.8" y="246.9">CLOCKWISE</text>
</g>
</svg>
